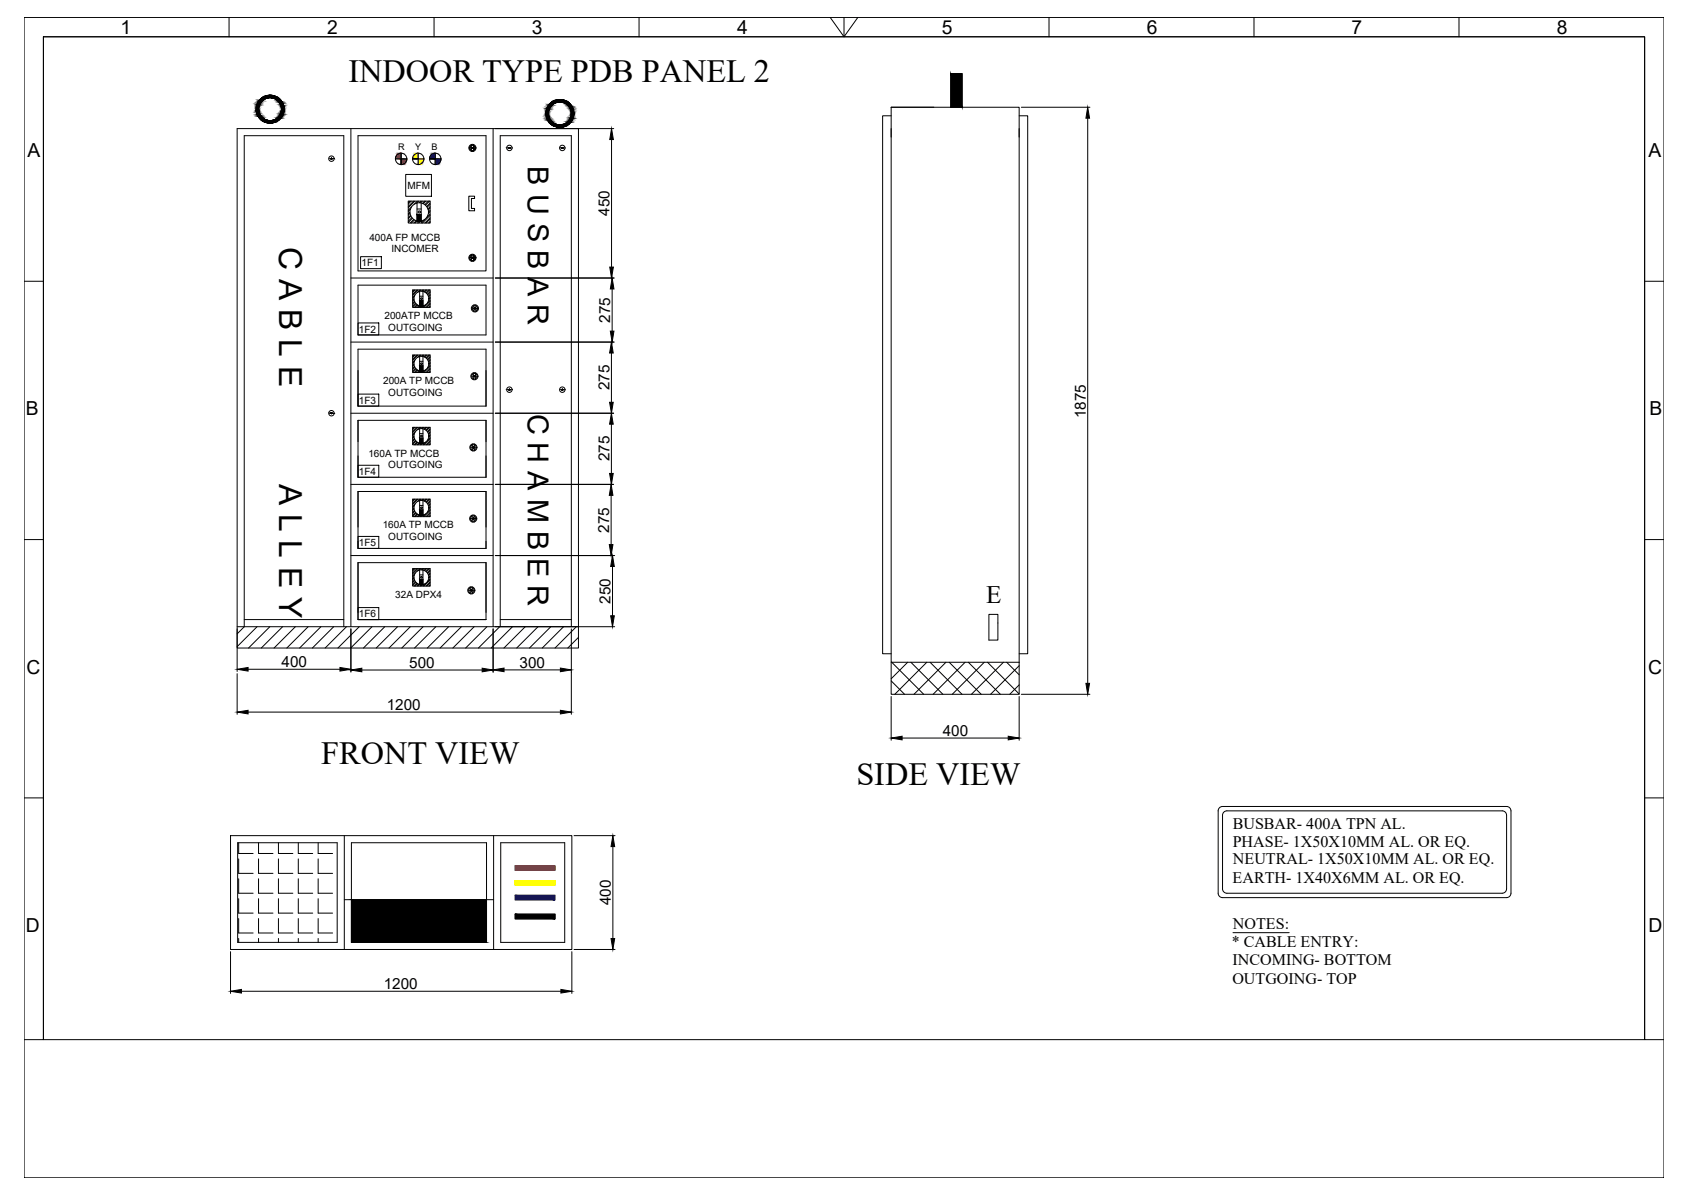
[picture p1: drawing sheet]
<svg xmlns="http://www.w3.org/2000/svg" width="1189mm" height="841mm" viewBox="0 0 1189 841" stroke-linecap="round" stroke-linejoin="round" font-family="sans-serif">
<!-- layer: 0 -->
<g fill="none" stroke="#000" stroke-width=".7">
<path d="M17 12h1155v817h-1155zM161 12v14M306 12v14M450 12v14M585 12l9 14 10-14M594 12v14M739 12v14M883 12v14M1028 12v14M31 26h1127v706h-1127zM670 52h8v23h-8zM628 75h90v391"/>
<path d="M628 75v391h90M628 75h30M719 75h49M247 91v350M252 96h90v95h-90zM347 91v350M407 91v365h-240v-365h265M431 98v90M628 81h-6v379h6M628 90v6M718 81h6v379h-6M718 90v6"/>
<path d="M766 83v398M279 112h8M283 108v8v-4M295 112h-4h8M295 108v8M307 112h-4h8M307 108v8M332 102v5M333 102v5M286 123h18v15h-18zM330 138h4v2h-2v7h2v1h-4zM288 142h15v15h-15z"/>
<path d="M289 142l-1 1M289 149l-1 2M289 150l-1 1M289 147l-1 2M289 152l-1 1M289 152l-1 2M290 142l-2 2M290 146l-2 2M290 153l-2 3M290 154l-2 3M291 142l-3 3M291 154l-2 3"/>
<path d="M292 155l-2 2M292 142l-4 4M293 155l-2 2M294 143v13l-2 1M294 147h3M294 151h3M294 142l-2 2M295 142l-2 1M295 156l-1 1M296 156l-1 1M296 142l-1 1M297 143v13"/>
<path d="M297 142l-1 1M299 155l-2 2M299 142l-1 1M300 142l-2 1M302 142l-3 2M303 142l-3 2M303 143l-3 2M303 145l-2 2M303 148l-1 1M303 151l-2 2M303 153l-4 4M303 156l-1 1"/>
<path d="M303 144l-2 2M303 146l-1 2M303 149l-1 1M303 152l-5 5M303 154l-3 3M303 157h.1M332 179v5M333 179v5M17 198h14M247 196h100M254 181h15v8h-15zM349 196h84"/>
<path d="M1158 198h14M252 201h90v35h-90zM291 204h12v12h-12zM292 204l-1 1M292 210l-1 1M292 211l-1 1M292 209l-1 1M292 212l-1 1M292 212l-1 2M292 204l-1 2M292 207l-1 2M293 213l-2 2"/>
<path d="M293 214l-2 2M294 204l-3 3M294 214l-2 2M294 215l-2 1M294 204l-3 4M295 215l-1 1M296 205v10l-2 1M296 208h2M296 212h2M296 204l-2 2M296 204l-1 1M297 215l-1 1"/>
<path d="M298 215l-1 1M298 204l-1 1M298 205v10M298 204v1M300 214l-2 2M300 204l-1 1M301 204l-2 1M302 204l-2 2M303 204l-3 2M303 205l-2 2M303 207l-1 1M303 209l-1 1"/>
<path d="M303 211l-2 2M303 213l-3 3M303 215l-1 1M303 206l-2 1M303 208l-1 1M303 210l-1 1M303 212l-4 4M303 214l-2 2M303 216h.1M334 215v4M335 215v4M431 203v30"/>
<path d="M252 227h15v9h-15zM247 241h100M252 246h90v40h-90zM291 250h12v12h-12zM292 250l-1 1M292 256l-1 1M292 257l-1 1M292 254l-1 2M292 258l-1 1M292 258l-1 2M292 253l-1 2M293 259l-2 2"/>
<path d="M293 260l-2 2M294 250l-3 3M294 250l-3 4M296 251v10l-2 1M296 254h2M296 257h2M296 250l-2 2M296 250l-1 1M298 250l-1 1M298 251v10M298 250v1M300 250l-1 1"/>
<path d="M301 250l-2 1M302 250l-2 2M303 250l-3 2M303 251l-2 2M303 253l-1 1M303 255l-1 1M303 257l-2 2M303 259l-3 3M303 252l-2 1M303 254l-1 1M303 256l-1 1M303 258l-4 4"/>
<path d="M303 260l-2 2M349 241h84M431 248v35M252 277h15v9h-15zM294 260l-2 2M295 261l-1 1M297 261l-1 1M298 261l-1 1M300 260l-2 2M303 261l-1 1M303 262h.1M333 262v5"/>
<path d="M335 262v5M247 291h100M252 296h90v40h-90zM349 291h83M431 299v34M291 301h12v12h-12zM292 301l-1 1M292 307l-1 1M292 308l-1 1M292 305l-1 2M292 309l-1 1M292 309l-1 2"/>
<path d="M292 304l-1 2M293 310l-2 2M293 310l-2 3M294 301l-3 3M294 311l-2 2M295 312l-1 1M296 302v10l-2 1M296 305h2M296 308h2M296 301l-2 1M296 301l-1 1M297 312l-1 1"/>
<path d="M298 312l-1 1M298 301l-1 1M298 302v10M298 301v1M300 311l-2 2M300 301l-1 1M301 301l-2 1M302 301l-2 2M303 301l-3 2M303 302l-2 2M303 304l-1 1M303 306l-1 1"/>
<path d="M303 308l-2 2M303 310l-3 3M303 312l-1 1M303 303l-2 1M303 305l-1 1M303 307l-1 1M303 309l-4 4M303 311l-2 2M303 313h.1M333 313v4M334 312v5M252 327h15v9h-15z"/>
<path d="M247 341h100M252 346h90v40h-90zM291 351h12v13h-12zM292 351l-1 1M292 358h-1M292 358l-1 1M292 356l-1 1M292 359l-1 2M292 360l-1 1M292 351l-1 2M292 355l-1 1M294 351l-3 3"/>
<path d="M294 351l-3 4M296 352v11l-2 1M296 356h2M296 359h2M296 351l-2 2M296 351l-1 1M298 351l-1 1M298 352v11M298 351v1M300 351l-1 2M301 351l-2 2M302 351l-2 2"/>
<path d="M303 351l-3 3M303 355l-1 1M303 352l-2 2M303 354l-1 2M303 357h-1M303 359l-2 1M303 353l-2 2M303 357l-1 1M303 359l-4 5M349 341h83M430 349v34M17 380h14"/>
<path d="M252 378h15v8h-15zM293 361l-2 2M294 362l-2 2M295 362l-1 2M297 363l-1 1M298 363l-1 1M300 362l-2 2M303 361l-3 3M303 363l-1 1M303 361l-2 3M303 363v1M333 363v4"/>
<path d="M334 363v4M1158 380h14M247 391h100M252 396h90v40h-90zM349 391h84M431 399v34M291 400h12v12h-12zM292 400l-1 1M292 406l-1 1M292 407l-1 1M292 405l-1 1M292 408l-1 1"/>
<path d="M292 409l-1 1M292 400l-1 2M292 404l-1 1M293 409l-2 2M293 410l-2 2M294 400l-3 3M294 411l-2 1M294 400l-3 4M295 411l-1 1M296 401v10l-2 1M296 405h2M296 408h2"/>
<path d="M296 400l-2 2M296 400l-1 1M297 412h-1M298 411l-1 1M298 400l-1 1M298 401v10M298 400v1M300 411l-2 1M300 400l-1 1M301 400l-2 2M302 400l-2 2M303 400l-3 2"/>
<path d="M303 401l-2 2M303 403l-1 2M303 405l-1 1M303 407l-2 2M303 410l-3 2M303 412h-1M303 402l-2 2M303 404l-1 1M303 406l-1 1M303 408l-4 4M303 410l-2 2M303 412h.1"/>
<path d="M331 413v5M333 413v5M172 436h70M252 428h15v8h-15zM352 436h50M696 432h7v18h-7zM167 441h266M167 443v30M181 441l-14 14M190 441l-15 15M199 441l-15 15M208 441l-15 15"/>
<path d="M217 441l-15 15M226 441l-15 15M235 441l-15 15M242 441v-345h-70v345l-5 5M244 441l-15 15M247 443v30M253 441l-15 15M262 441l-15 15M271 441l-15 15M280 441l-15 15M289 441l-15 15M298 441l-15 15"/>
<path d="M307 441l-15 15M316 441l-15 15M325 441l-15 15M334 441l-15 15M343 441l-15 15M347 443v30M352 441l-15 15M352 441v-345h50v345M361 441l-15 15M370 441l-15 15M379 441l-15 15M388 441l-15 15"/>
<path d="M397 441l-15 15M402 443v60M406 441l-15 15M407 449l-7 7M167 474v29M175 471h64M255 472h85M355 471h40M628 466v23h90v-23M628 490v31M718 490v31M719 489h49"/>
<path d="M175 501h220M635 519h75M17 562h14M859 568h2h201l1 1 1 2v58l-1 2-2 1h-201l-1-1-1-2v-58zM862 571h2h195l1 1 1 2v52l-1 2-2 1h-195l-1-2-1-1v-52zM1158 562h14M162 588h241v80h-241zM167 593h70v70h-70zM168 593v8h10M182 593v8h10M196 593v8h10M210 593v8h10"/>
<path d="M224 593v8h10M242 588v80M247 593h96v70h-96zM348 588v80M353 593h45v70h-45zM404 588h29M432 596v65M168 618v11h10M168 604v11h10M182 618v11h10M182 604v11h10M196 618v11h10"/>
<path d="M196 604v11h10M210 618v11h10M210 604v11h10M224 618v11h10M224 604v11h10M168 632v11h10M182 632v11h10M196 632v11h10M210 632v11h10M224 632v11h10M242 633h106M168 646v11h10"/>
<path d="M182 646v11h10M196 646v11h10M210 646v11h10M224 646v11h10M363 643h28v4h-28zM868 656h40M162 670v29M168 660v3M182 660v3M196 660v3M210 660v3M224 660v3"/>
<path d="M403 670v29M404 668h29M170 698h225M17 732h14v-706h1127v706h14"/>
<circle cx="190" cy="77" r="10"/>
<circle cx="190" cy="77" r="8"/>
<circle cx="394" cy="80" r="10"/>
<circle cx="394" cy="80" r="8"/>
<circle cx="233" cy="112" r="1.9"/>
<circle cx="233" cy="112" r=".3"/>
<circle cx="283" cy="112" r="4"/>
<circle cx="295" cy="112" r="4"/>
<circle cx="307" cy="112" r="4"/>
<circle cx="333" cy="104" r="1.9"/>
<circle cx="333" cy="104" r="2.5"/>
<circle cx="333" cy="104" r=".3"/>
<circle cx="359" cy="104" r="1.9"/>
<circle cx="359" cy="104" r=".3"/>
<circle cx="396" cy="104" r="1.9"/>
<circle cx="396" cy="104" r=".3"/>
<circle cx="295" cy="149" r="7"/>
<circle cx="295" cy="149" r=".8"/>
<circle cx="333" cy="181" r="1.9"/>
<circle cx="333" cy="181" r="2.5"/>
<circle cx="333" cy="181" r=".3"/>
<circle cx="297" cy="210" r="5"/>
<circle cx="297" cy="210" r=".6"/>
<circle cx="334" cy="217" r="1.9"/>
<circle cx="334" cy="217" r="2.5"/>
<circle cx="334" cy="217" r=".3"/>
<circle cx="297" cy="256" r="5"/>
<circle cx="297" cy="256" r=".6"/>
<circle cx="334" cy="265" r="1.9"/>
<circle cx="334" cy="265" r="2.5"/>
<circle cx="334" cy="265" r=".3"/>
<circle cx="359" cy="274" r="1.9"/>
<circle cx="359" cy="274" r=".3"/>
<circle cx="396" cy="274" r="1.9"/>
<circle cx="396" cy="274" r=".3"/>
<circle cx="233" cy="291" r="1.9"/>
<circle cx="233" cy="291" r=".3"/>
<circle cx="297" cy="307" r="5"/>
<circle cx="297" cy="307" r=".6"/>
<circle cx="333" cy="315" r="1.9"/>
<circle cx="333" cy="315" r="2.5"/>
<circle cx="333" cy="315" r=".3"/>
<circle cx="297" cy="357" r="5"/>
<circle cx="297" cy="357" r=".6"/>
<circle cx="333" cy="365" r="1.9"/>
<circle cx="333" cy="365" r="2.5"/>
<circle cx="333" cy="365" r=".3"/>
<circle cx="297" cy="406" r="5"/>
<circle cx="297" cy="406" r=".6"/>
<circle cx="332" cy="415" r="1.9"/>
<circle cx="332" cy="415" r="2.5"/>
<circle cx="332" cy="415" r=".3"/>
</g>
<g fill="#000" stroke="#000" stroke-width=".7">
<path d="M189 67h2zM393 70h2zM188 86h4zM393 89h3zM431 91l1 7h-3zM766 75l1 8h-2zM233 112h1zM294 156h2zM429 188h3l-1 8zM296 215h1zM334 217h1zM431 196l1 7h-2z"/>
<path d="M430 233h2l-1 8zM431 241l1 7h-3zM296 261h1zM233 291h1zM429 283h3l-1 8zM431 291l1 8h-3zM296 312h1zM333 315h1zM429 333h3l-1 8zM430 341l2 8h-3zM296 363h1zM333 365h1z"/>
<path d="M429 383h3l-2 8zM431 391l2 8h-3zM296 411h1zM430 433h3l-2 8zM167 471l8-1v2zM239 470l8 1-8 1zM247 472l8-2v3zM340 470l7 2-7 1zM347 471l8-1v3zM395 470l7 1-7 2zM167 501l8-1v2zM395 500l7 1-7 1z"/>
<path d="M765 481h2l-1 8zM628 519l7-1v3zM710 518l8 1-8 2zM432 588l1 8h-3zM430 661h3l-1 7zM162 698l8-2v3zM395 696l8 2-8 1z"/>
<path d="M670 52l8 23v-23zM670 52l8 23h-8z"/>
<path d="M180 77l2 1v-1zM180 77l2 1h-2z"/>
<path d="M180 76h2zM180 76h2z"/>
<path d="M180 76l2 1v-1zM180 76l2 1h-2z"/>
<path d="M180 78h2zM180 78h2z"/>
<path d="M180 78h2zM180 78h2h-1z"/>
<path d="M181 75l1 1v-1zM181 75l1 1h-2z"/>
<path d="M181 78l1 1zM181 78l1 1z"/>
<path d="M181 75h1zM181 75h1z"/>
<path d="M181 79h2h-1zM181 79h2h-2z"/>
<path d="M181 74l1 1 1-1zM181 74l1 1h-1z"/>
<path d="M181 79l2 1zM181 79l2 1z"/>
<path d="M181 74h2zM181 74h2z"/>
<path d="M181 80h2zM181 80h2h-2z"/>
<path d="M181 74h2zM181 74h2h-2z"/>
<path d="M181 73h2zM181 73l2 1h-2z"/>
<path d="M181 73h2zM181 73h2z"/>
<path d="M181 72l2 1v-1zM181 72l2 1h-2z"/>
<path d="M182 72h2zM182 72h1z"/>
<path d="M182 72h2zM182 72h2h-2z"/>
<path d="M182 72h2zM182 72h2z"/>
<path d="M182 71l2 1 1-1zM182 71l2 1h-2z"/>
<path d="M182 71h3zM182 71h3z"/>
<path d="M183 70l2 1v-1zM183 70l2 1h-3z"/>
<path d="M183 70h3zM183 70h2z"/>
<path d="M183 70h3zM183 70h3z"/>
<path d="M184 70h3zM183 70h3z"/>
<path d="M184 70h3zM184 70h3z"/>
<path d="M184 69h3zM184 70h3z"/>
<path d="M184 69h4zM184 69h3z"/>
<path d="M184 69h4zM184 69h4z"/>
<path d="M184 69h5zM184 69h4z"/>
<path d="M185 69h5zM184 69h5z"/>
<path d="M189 67h3zM188 67h4z"/>
<path d="M188 67h5zM188 67h5z"/>
<path d="M188 67l6 1zM187 68h7z"/>
<path d="M187 68h8zM186 68h9z"/>
<path d="M186 68h9zM185 68h1h9z"/>
<path d="M185 68l11 1zM185 69h11z"/>
<path d="M191 69h5zM191 69h5z"/>
<path d="M191 69h5zM191 69h5z"/>
<path d="M192 69h4zM192 69h4z"/>
<path d="M192 69h5zM192 69h5z"/>
<path d="M193 69l4 1zM193 69l4 1z"/>
<path d="M194 70h3zM194 70h3z"/>
<path d="M194 70h3zM194 70h3z"/>
<path d="M194 70h3zM194 70h3z"/>
<path d="M195 70h3zM195 70h3z"/>
<path d="M195 70l3 1zM195 70l3 1z"/>
<path d="M196 71h2zM196 71h2z"/>
<path d="M196 71l3 1-1-1zM196 71l3 1h-3z"/>
<path d="M196 72h3zM196 72h3z"/>
<path d="M196 72h3zM196 72h3h-2z"/>
<path d="M197 72h2zM197 72h2z"/>
<path d="M197 72l2 1v-1zM197 72l2 1z"/>
<path d="M197 73h2zM197 73h2z"/>
<path d="M197 73l3 1zM197 73l3 1z"/>
<path d="M198 74h2zM198 74h2h-2z"/>
<path d="M198 74h2zM198 74h2z"/>
<path d="M198 80h2zM198 80h2h-2z"/>
<path d="M198 74l2 1v-1zM198 74l2 1h-2z"/>
<path d="M198 79h2zM198 79l2 1z"/>
<path d="M198 75h2zM198 75h2z"/>
<path d="M198 79h2zM198 79h2h-2z"/>
<path d="M198 75l2 1v-1zM198 75l2 1h-2z"/>
<path d="M198 78h2zM198 78l2 1z"/>
<path d="M198 76h2zM198 76h2z"/>
<path d="M198 76l2 1v-1zM198 76l2 1h-2z"/>
<path d="M198 78h2zM198 78h2z"/>
<path d="M198 78h2zM198 78h2h-2z"/>
<path d="M198 77l2 1v-1zM198 77l2 1h-2z"/>
<path d="M385 80l1 1v-1zM385 80l1 1h-1z"/>
<path d="M385 79l1 1v-1zM385 79l1 1h-1z"/>
<path d="M385 79h1zM385 79h1z"/>
<path d="M385 78l1 1v-1zM385 78l1 1h-1z"/>
<path d="M385 78h1zM385 78h1z"/>
<path d="M385 77l1 1 1-1zM385 77l1 1h-1z"/>
<path d="M385 77h2zM385 77h2z"/>
<path d="M385 77h2zM385 77h2h-2z"/>
<path d="M385 76h2zM385 76l2 1h-2z"/>
<path d="M385 76h2zM385 76h2z"/>
<path d="M386 75l1 1 1-1zM386 75l1 1h-2z"/>
<path d="M386 75h2zM386 75h2z"/>
<path d="M386 75h2zM386 75h2h-2z"/>
<path d="M386 75h2zM386 75h2z"/>
<path d="M386 74l2 1 1-1zM386 74l2 1h-2z"/>
<path d="M386 74h3zM386 74h3z"/>
<path d="M387 73l2 1v-1zM387 73l2 1h-3z"/>
<path d="M387 73h3zM387 73h2z"/>
<path d="M387 73h3zM387 73h3z"/>
<path d="M388 73h2h1zM388 73h2h-3z"/>
<path d="M388 73h3zM388 73h3z"/>
<path d="M388 72h4zM388 73h3z"/>
<path d="M388 72h4zM388 72h4z"/>
<path d="M388 72h5zM388 72h4z"/>
<path d="M389 72h4zM388 72h5z"/>
<path d="M389 72h5zM389 72h4z"/>
<path d="M393 70h3zM393 70h3z"/>
<path d="M393 70h4zM392 70h5z"/>
<path d="M392 70l6 1zM391 71h7z"/>
<path d="M391 71h8zM390 71h9z"/>
<path d="M390 71h9zM389 71h1h9z"/>
<path d="M389 71l11 1zM389 72h11z"/>
<path d="M395 72h5zM395 72h5z"/>
<path d="M396 72h4zM396 72h4z"/>
<path d="M396 72h4zM396 72h4z"/>
<path d="M396 72h5zM396 72h5z"/>
<path d="M397 72l4 1zM397 72l4 1z"/>
<path d="M398 73h3zM398 73h3z"/>
<path d="M398 73h3zM398 73h3z"/>
<path d="M399 73h3zM399 73h3z"/>
<path d="M399 73h3zM399 73h3z"/>
<path d="M399 73l3 1zM399 73l3 1z"/>
<path d="M400 74h2zM400 74h2z"/>
<path d="M400 74l3 1-1-1zM400 74l3 1h-3z"/>
<path d="M400 75h3zM400 75h3z"/>
<path d="M400 75h3zM400 75h3h-2z"/>
<path d="M401 75h2zM401 75h2z"/>
<path d="M401 75l2 1v-1zM401 75l2 1z"/>
<path d="M401 76h2zM401 76h2z"/>
<path d="M402 76l2 1zM402 76l2 1z"/>
<path d="M402 77h2zM402 77h2h-2z"/>
<path d="M402 77h2zM402 77h2z"/>
<path d="M402 77l2 1v-1zM402 77l2 1h-2z"/>
<path d="M402 78h2zM402 78h2z"/>
<path d="M402 78l2 1v-1zM402 78l2 1h-2z"/>
<path d="M402 79h2zM402 79h2z"/>
<path d="M402 79l2 1v-1zM402 79l2 1h-2z"/>
<path d="M402 80l2 1v-1zM402 80l2 1h-2z"/>
<path d="M181 80h2zM181 80h2z"/>
<path d="M181 80l2 1zM181 80l2 1z"/>
<path d="M181 81h2zM181 81h2h-2z"/>
<path d="M181 81h3zM181 81h3z"/>
<path d="M182 81l2 1v-1zM182 81l2 1h-2z"/>
<path d="M182 82h2zM182 82h2z"/>
<path d="M182 82l3 1-1-1zM182 82l3 1h-3z"/>
<path d="M182 83h3zM182 83h3z"/>
<path d="M182 83h3zM182 83h3z"/>
<path d="M183 83h3zM183 83h3z"/>
<path d="M183 83l3 1zM183 83l3 1z"/>
<path d="M183 84h4zM183 84h4z"/>
<path d="M184 84h3zM184 84h3z"/>
<path d="M184 84h3zM184 84h3z"/>
<path d="M184 84l4 1zM184 84l4 1z"/>
<path d="M184 85h4zM184 85h4z"/>
<path d="M188 86l3 1zM189 87h2z"/>
<path d="M184 85h5zM184 85h5z"/>
<path d="M184 85h6zM184 85h6z"/>
<path d="M188 86h5zM188 86h4z"/>
<path d="M187 86h7zM187 86h6z"/>
<path d="M186 86h9zM186 86h8z"/>
<path d="M185 85l10 1v-1zM185 85l10 1h-9z"/>
<path d="M185 85h11zM185 85h10z"/>
<path d="M191 85h5zM191 85h5z"/>
<path d="M192 85h4zM191 85h5z"/>
<path d="M192 85h4zM192 85h4z"/>
<path d="M193 84h4zM192 85h4z"/>
<path d="M194 84h3zM193 84h4z"/>
<path d="M194 84h3zM194 84h3z"/>
<path d="M194 84h3zM194 84h3z"/>
<path d="M195 83h2zM194 84h3z"/>
<path d="M195 83h3zM195 83h2z"/>
<path d="M196 83h2zM195 83h1h2z"/>
<path d="M196 83h2zM196 83h2z"/>
<path d="M196 82l2 1 1-1zM196 82l2 1h-2z"/>
<path d="M196 82h3zM196 82h3z"/>
<path d="M197 81l2 1v-1zM197 81l2 1h-3z"/>
<path d="M197 81h2zM197 81h2z"/>
<path d="M197 81h2zM197 81h2h-2z"/>
<path d="M197 80h2zM197 80l2 1z"/>
<path d="M198 80h2zM198 80h1h-2z"/>
<path d="M385 81h1zM385 81h1z"/>
<path d="M385 81h1zM385 81h1h-1z"/>
<path d="M385 81l1 1zM385 81l1 1z"/>
<path d="M385 82h2h-1zM385 82h2h-2z"/>
<path d="M385 82l2 1zM385 82l2 1z"/>
<path d="M385 83h2zM385 83h2h-2z"/>
<path d="M385 83h2zM385 83h2z"/>
<path d="M385 83l2 1zM385 83l2 1z"/>
<path d="M385 84h3zM385 84h3h-2z"/>
<path d="M386 84h2zM386 84h2z"/>
<path d="M386 84l2 1v-1zM386 84l2 1h-2z"/>
<path d="M386 85h2zM386 85h2z"/>
<path d="M386 85l3 1-1-1zM386 85l3 1h-3z"/>
<path d="M386 86h3zM386 86h3z"/>
<path d="M386 86h3zM386 86h3z"/>
<path d="M387 86h3zM387 86h3z"/>
<path d="M387 86l3 1zM387 86l3 1z"/>
<path d="M387 87h4zM387 87h4z"/>
<path d="M388 87h3zM388 87h3z"/>
<path d="M388 87h4zM388 87h4z"/>
<path d="M388 87l4 1zM388 87l4 1z"/>
<path d="M388 88h5zM388 88h5z"/>
<path d="M393 89l2 1zM393 90h2z"/>
<path d="M388 88h5zM388 88h5z"/>
<path d="M389 88h5zM389 88h5z"/>
<path d="M392 89h5zM392 89h4z"/>
<path d="M391 89h7zM391 89h6z"/>
<path d="M390 89h9zM390 89h8z"/>
<path d="M389 88l10 1v-1zM389 88l10 1h-9z"/>
<path d="M389 88h11zM389 88h10z"/>
<path d="M396 88h4zM395 88h5z"/>
<path d="M396 88h4zM396 88h4z"/>
<path d="M396 88h4zM396 88h4z"/>
<path d="M397 87h4zM396 88h4z"/>
<path d="M398 87h3zM397 87h4z"/>
<path d="M398 87h3zM398 87h3z"/>
<path d="M399 87h2zM398 87h1h2z"/>
<path d="M399 86h3zM399 87h2z"/>
<path d="M399 86h3zM399 86h3z"/>
<path d="M400 86h2zM399 86h1h2z"/>
<path d="M400 86h2zM400 86h2z"/>
<path d="M400 85l2 1 1-1zM400 85l2 1h-2z"/>
<path d="M400 85h3zM400 85h3z"/>
<path d="M401 84l2 1v-1zM401 84l2 1h-3z"/>
<path d="M401 84h2zM401 84h2z"/>
<path d="M401 84h2zM401 84h2h-2z"/>
<path d="M402 83h1zM402 83l1 1z"/>
<path d="M402 83h2zM402 83h1h-1z"/>
<path d="M402 83h2zM402 83h2h-2z"/>
<path d="M402 82h2zM402 82l2 1z"/>
<path d="M402 82h2zM402 82h2h-2z"/>
<path d="M402 81h2zM402 81l2 1z"/>
<path d="M402 81h2zM402 81h2z"/>
<path d="M402 81h2zM402 81h2h-2z"/>
<path d="M233 111l1 1zM233 111l1 1z"/>
<path d="M233 112h1zM233 112h1z"/>
<path d="M233 112h1zM233 112h1z"/>
<path d="M233 112h1zM233 112h1z"/>
<path d="M233 112h1zM233 112h1z"/>
<path d="M233 112h1zM233 112h1z"/>
<path d="M233 112h1zM233 112h1z"/>
<path d="M233 112h1zM233 112h1z"/>
<path d="M332 104h1zM332 104h1z"/>
<path d="M332 104h1zM332 104h1z"/>
<path d="M332 104h1zM332 104h1z"/>
<path d="M332 104h1zM332 104h1z"/>
<path d="M332 104h1zM332 104h1z"/>
<path d="M332 104h1zM332 104h1z"/>
<path d="M332 104h1zM332 104h1z"/>
<path d="M332 104h1zM332 104h1z"/>
<path d="M332 104h1zM332 104h1z"/>
<path d="M332 104h1zM332 104h1z"/>
<path d="M358 104h1zM358 104h1z"/>
<path d="M358 104h1zM358 104h1z"/>
<path d="M358 104h1zM358 104h1z"/>
<path d="M294 156h2zM295 156h1z"/>
<path d="M294 151l3 5v-5zM294 151l3 5h-3z"/>
<path d="M294 156h3zM294 156h3z"/>
<path d="M294 156h3zM294 156h2z"/>
<path d="M332 181h1zM332 181h1z"/>
<path d="M332 181h1zM332 181h1z"/>
<path d="M332 181l1 1zM332 181l1 1z"/>
<path d="M332 182h1zM332 182h1z"/>
<path d="M332 181h1zM332 181h1z"/>
<path d="M332 181h1zM332 181h1z"/>
<path d="M332 181l1 1zM332 181l1 1z"/>
<path d="M332 182h1zM332 182h1z"/>
<path d="M332 181h1zM332 181h1z"/>
<path d="M332 181h1zM332 181h1z"/>
<path d="M296 215h1zM296 215h1z"/>
<path d="M296 212l2 3v-3zM296 212l2 3h-2z"/>
<path d="M296 215h2zM296 215h2z"/>
<path d="M296 215h2zM296 215h1z"/>
<path d="M334 217h1zM334 217h1z"/>
<path d="M334 217h1zM334 217h1z"/>
<path d="M334 217h1zM334 217h1z"/>
<path d="M334 217h1zM334 217h1z"/>
<path d="M334 217h1zM334 217h1z"/>
<path d="M334 217h1zM334 217h1z"/>
<path d="M334 217h1zM334 217h1z"/>
<path d="M334 217h1zM334 217h1z"/>
<path d="M296 257l2 4v-4zM296 257l2 4h-2z"/>
<path d="M296 261h1zM296 261h1z"/>
<path d="M296 261h2zM296 261h2z"/>
<path d="M296 261h2zM296 261h1z"/>
<path d="M358 274h1zM358 274h1z"/>
<path d="M358 274h1zM358 274h1z"/>
<path d="M358 274h1zM358 274h1z"/>
<path d="M233 291h1zM233 291h1z"/>
<path d="M233 291h1zM233 291h1z"/>
<path d="M233 291h1zM233 291h1z"/>
<path d="M233 291h1zM233 291h1z"/>
<path d="M233 291h1zM233 291h1z"/>
<path d="M233 291h1zM233 291h1z"/>
<path d="M233 291h1zM233 291h1z"/>
<path d="M233 291h1zM233 291h1z"/>
<path d="M296 312h1zM296 312h1z"/>
<path d="M296 308l2 4v-4zM296 308l2 4h-2z"/>
<path d="M296 312h2zM296 312h2z"/>
<path d="M296 312h2zM296 312h1z"/>
<path d="M333 315h1zM333 315h1z"/>
<path d="M333 315h1zM333 315h1z"/>
<path d="M333 315h1zM333 315h1z"/>
<path d="M333 315h1zM333 315h1z"/>
<path d="M333 315h1zM333 315h1z"/>
<path d="M333 315h1zM333 315h1z"/>
<path d="M333 315h1zM333 315h1z"/>
<path d="M333 315h1zM333 315h1z"/>
<path d="M296 359l2 4v-4zM296 359l2 4h-2z"/>
<path d="M296 363h1zM296 363h1z"/>
<path d="M296 363h2zM296 363h2z"/>
<path d="M296 363h2zM296 363h1z"/>
<path d="M333 365h1zM333 365h1z"/>
<path d="M333 365h1zM333 365h1z"/>
<path d="M333 365h1zM333 365h1z"/>
<path d="M333 365h1zM333 365h1z"/>
<path d="M333 365h1zM333 365h1z"/>
<path d="M333 365h1zM333 365h1z"/>
<path d="M333 365h1zM333 365h1z"/>
<path d="M296 411l1 1zM296 412h1z"/>
<path d="M296 408l2 3v-3zM296 408l2 3h-2z"/>
<path d="M296 411h2zM296 411h2z"/>
<path d="M296 411h2zM296 411h1z"/>
<path d="M332 415v1zM332 415v1z"/>
<path d="M247 633l96 30v-30zM247 633l96 30h-96z"/>
<path d="M363 643l28 4v-4zM363 643l28 4h-28z"/>
</g>
<g fill="#991b1e" stroke="#991b1e" stroke-width=".7">
<path d="M282 108h1z"/>
<path d="M283 116h1z"/>
<path d="M282 108h1zM281 108h2z"/>
<path d="M281 108h2zM281 108h2z"/>
<path d="M281 108h2zM280 108h3z"/>
<path d="M280 108l3 1zM280 109h3z"/>
<path d="M280 109h3zM280 109h3h-4z"/>
<path d="M279 109l4 1v-1zM279 109l4 1h-4z"/>
<path d="M279 110h4zM279 110h4h-4z"/>
<path d="M279 110l4 1v-1zM279 110l4 1h-4z"/>
<path d="M279 111h4zM279 111h4h-4z"/>
<path d="M279 111l4 1v-1zM279 111l4 1h-4z"/>
<path d="M283 112h3h1zM283 112h3h-3z"/>
<path d="M283 112l3 1v-1zM283 112l3 1h-3z"/>
<path d="M283 113h3zM283 113h3h-3z"/>
<path d="M283 113l3 1v-1zM283 113l3 1h-3z"/>
<path d="M283 114h3zM283 114h3h-3z"/>
<path d="M283 114l2 1 1-1zM283 114l2 1h-2z"/>
<path d="M283 115h2zM283 115h2z"/>
<path d="M283 115h2zM283 115h1z"/>
<path d="M283 115h1zM283 115l1 1z"/>
</g>
<g fill="#f8d731" stroke="#f8d731" stroke-width=".7">
<path d="M294 108h1z"/>
<path d="M295 116h1z"/>
<path d="M294 108h1zM293 108h2z"/>
<path d="M293 108h2zM293 108h2z"/>
<path d="M293 108h2zM292 108h3z"/>
<path d="M292 108l3 1zM292 109h3z"/>
<path d="M292 109h3zM292 109h3h-3z"/>
<path d="M292 109l3 1v-1zM292 109l3 1h-4z"/>
<path d="M291 110h4zM291 110h4h-4z"/>
<path d="M291 110l4 1v-1zM291 110l4 1h-4z"/>
<path d="M291 111h4zM291 111h4h-4z"/>
<path d="M291 111l4 1v-1zM291 111l4 1h-4z"/>
<path d="M295 112h4zM295 112h4h-4z"/>
<path d="M295 112l3 1 1-1zM295 112l3 1h-3z"/>
<path d="M295 113h3zM295 113h3h-3z"/>
<path d="M295 113l3 1v-1zM295 113l3 1h-3z"/>
<path d="M295 114h3zM295 114h3h-3z"/>
<path d="M295 114l2 1 1-1zM295 114l2 1h-2z"/>
<path d="M295 115h2zM295 115h2z"/>
<path d="M295 115h2zM295 115h1z"/>
<path d="M295 115h1zM295 115l1 1z"/>
</g>
<g fill="#293189" stroke="#293189" stroke-width=".7">
<path d="M306 108h1z"/>
<path d="M307 116h1z"/>
<path d="M306 108h1zM305 108h2z"/>
<path d="M305 108h2zM305 108h2z"/>
<path d="M305 108h2zM304 108h3z"/>
<path d="M304 108l3 1zM304 109h3z"/>
<path d="M304 109h3zM304 109h3h-3z"/>
<path d="M304 109l3 1v-1zM304 109l3 1h-4z"/>
<path d="M303 110h4zM303 110h4h-4z"/>
<path d="M303 110l4 1v-1zM303 110l4 1h-4z"/>
<path d="M303 111h4zM303 111h4h-4z"/>
<path d="M303 111l4 1v-1zM303 111l4 1h-4z"/>
<path d="M307 112h4zM307 112h4h-4z"/>
<path d="M307 112l3 1 1-1zM307 112l3 1h-3z"/>
<path d="M307 113h3zM307 113h3h-3z"/>
<path d="M307 113l3 1v-1zM307 113l3 1h-3z"/>
<path d="M307 114h3zM307 114h3h-3z"/>
<path d="M307 114l2 1 1-1zM307 114l2 1h-2z"/>
<path d="M307 115h2zM307 115h2z"/>
<path d="M307 115h2zM307 115h1z"/>
<path d="M307 115h1zM307 115l1 1z"/>
</g>
<!-- layer: LINE -->
<g fill="none" stroke="#000" stroke-width=".7">
<path d="M628 479l9 10M628 466l23 23M639 466l-11 12M642 466l22 23M653 466l-23 23M655 466l23 23M666 466l-22 23M669 466l22 23M680 466l-23 23M682 466l23 23M693 466l-22 23M696 466l22 22"/>
<path d="M707 466l-23 23M709 466l9 9M718 469l-20 20M718 482l-7 7"/>
</g>
<!-- layer: 0 -->
<path d="M363 609l28 4v-4zM363 609l28 4h-28z" fill="#f00" stroke="#f00" stroke-width=".7"/>
<path d="M363 609h28v4h-28z" fill="none" stroke="#f00" stroke-width=".7"/>
<path d="M363 620l28 3v-3zM363 620l28 3h-28z" fill="#ff0" stroke="#ff0" stroke-width=".7"/>
<path d="M363 620h28v3h-28z" fill="none" stroke="#ff0" stroke-width=".7"/>
<path d="M363 630l28 3v-3zM363 630l28 3h-28z" fill="#00f" stroke="#00f" stroke-width=".7"/>
<path d="M363 630h28v3h-28z" fill="none" stroke="#00f" stroke-width=".7"/>
<g font-size="22.8">
<text x="245" y="58">INDOOR TYPE PDB PANEL 2</text>
<text x="226" y="538">FRONT VIEW</text>
<text x="603" y="553">SIDE VIEW</text>
</g>
<g font-size="22.4">
<text x="197" y="174" transform="rotate(90 197 174)">C A B L E</text>
<text x="197" y="341" transform="rotate(90 197 341)">A L L E Y</text>
</g>
<g font-size="20.3">
<text x="372" y="117" transform="rotate(90 372 117)">B U S B A R</text>
<text x="372" y="291" transform="rotate(90 372 291)">C H A M B E R</text>
</g>
<text font-size="17.7" x="694" y="424">E</text>
<g font-size="13.6">
<text x="519" y="24">4</text>
<text x="663" y="24">5</text>
<text x="952" y="24">7</text>
<text x="85" y="24">1</text>
<text x="230" y="24">2</text>
<text x="375" y="24">3</text>
<text x="808" y="24">6</text>
<text x="1096" y="24">8</text>
<text x="19" y="110">A</text>
<text x="1161" y="110">A</text>
<text x="18" y="292">B</text>
<text x="1162" y="292">B</text>
<text x="19" y="474">C</text>
<text x="1161" y="474">C</text>
<text x="18" y="656">D</text>
<text x="1161" y="656">D</text>
</g>
<g font-size="11.3">
<text x="868" y="584">BUSBAR- 400A TPN AL.</text>
<text x="868" y="596">PHASE- 1X50X10MM AL. OR EQ.</text>
<text x="868" y="608">NEUTRAL- 1X50X10MM AL. OR EQ.</text>
<text x="868" y="621">EARTH- 1X40X6MM AL. OR EQ.</text>
<text x="868" y="654">NOTES:</text>
<text x="868" y="667">* CABLE ENTRY:</text>
<text x="868" y="679">INCOMING- BOTTOM</text>
<text x="868" y="692">OUTGOING- TOP</text>
</g>
<g font-size="10.8">
<text x="429" y="152" transform="rotate(-90 429 152)">450</text>
<text x="430" y="227" transform="rotate(-90 430 227)">275</text>
<text x="429" y="275" transform="rotate(-90 429 275)">275</text>
<text x="765" y="294" transform="rotate(-90 765 294)">1875</text>
<text x="429" y="325" transform="rotate(-90 429 325)">275</text>
<text x="429" y="375" transform="rotate(-90 429 375)">275</text>
<text x="430" y="425" transform="rotate(-90 430 425)">250</text>
<text x="198" y="470">400</text>
<text x="288" y="470">500</text>
<text x="366" y="470">300</text>
<text x="272" y="500">1200</text>
<text x="664" y="518">400</text>
<text x="430" y="637" transform="rotate(-90 430 637)">400</text>
<text x="270" y="696">1200</text>
</g>
<g font-size="7.1">
<text x="255" y="187">1F1</text>
<text x="253" y="234">1F2</text>
<text x="253" y="284">1F3</text>
<text x="253" y="334">1F4</text>
<text x="253" y="384">1F5</text>
<text x="253" y="434">1F6</text>
</g>
<g font-size="7">
<text x="287" y="133">MFM</text>
<text x="260" y="170">400A FP MCCB</text>
<text x="276" y="178">INCOMER</text>
<text x="271" y="225">200ATP MCCB</text>
<text x="273" y="233">OUTGOING</text>
<text x="270" y="270">200A TP MCCB</text>
<text x="273" y="278">OUTGOING</text>
<text x="259" y="321">160A TP MCCB</text>
<text x="273" y="329">OUTGOING</text>
<text x="270" y="372">160A TP MCCB</text>
<text x="273" y="380">OUTGOING</text>
<text x="278" y="421">32A DPX4</text>
</g>
<g font-size="6.4">
<text x="280" y="106">R</text>
<text x="292" y="106">Y</text>
<text x="304" y="106">B</text>
</g>
</svg>
